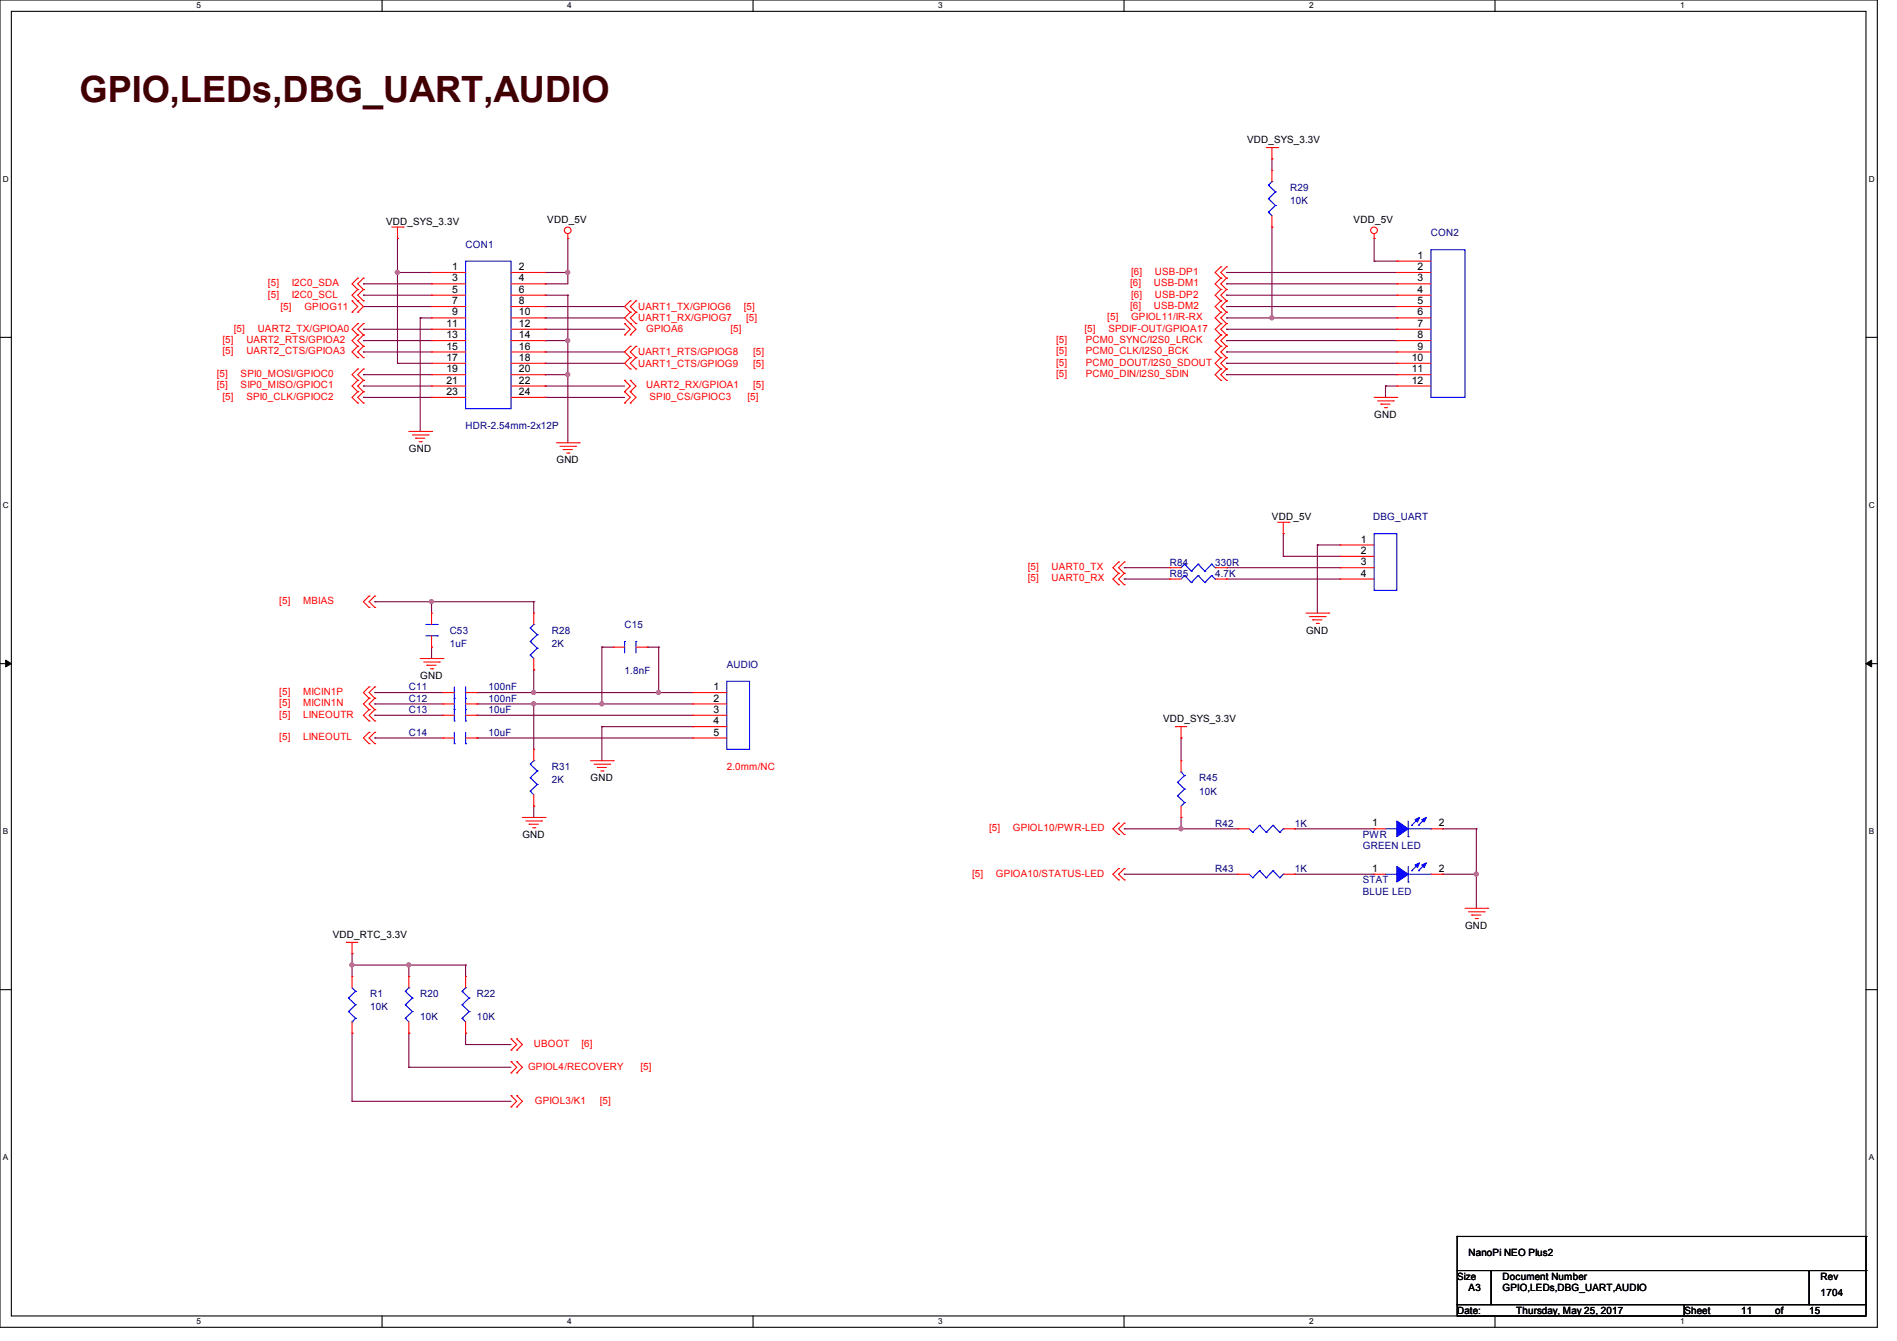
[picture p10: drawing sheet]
<svg xmlns="http://www.w3.org/2000/svg" width="297mm" height="210mm" viewBox="0 0 297 210" stroke-linecap="round" stroke-linejoin="round" font-family="sans-serif">
<path d="M0 0h293.9v207.9h-293.9zM1.8 1.8h290.3v204.3h-290.3z" fill="none" stroke="#000" stroke-width=".17"/>
<g fill="#fff">
<path d="M30.8 .2h.7v1.4h-.7z"/>
<path d="M30.8 206.2h.7v1.4h-.7z"/>
</g>
<path d="M59.8 0v1.8M59.8 206.1v1.8" fill="none" stroke="#000" stroke-width=".17"/>
<g fill="#fff">
<path d="M88.8 .2h.7v1.4h-.7z"/>
<path d="M88.8 206.2h.7v1.4h-.7z"/>
</g>
<path d="M117.9 0v1.8M117.9 206.1v1.8" fill="none" stroke="#000" stroke-width=".17"/>
<g fill="#fff">
<path d="M146.9 .2h.7v1.4h-.7z"/>
<path d="M146.9 206.2h.7v1.4h-.7z"/>
</g>
<path d="M176 0v1.8M176 206.1v1.8" fill="none" stroke="#000" stroke-width=".17"/>
<g fill="#fff">
<path d="M205 .2h.7v1.4h-.7z"/>
<path d="M205 206.2h.7v1.4h-.7z"/>
</g>
<path d="M234.1 0v1.8M234.1 206.1v1.8" fill="none" stroke="#000" stroke-width=".17"/>
<g fill="#fff">
<path d="M263.1 .2h.6v1.4h-.6z"/>
<path d="M263.1 206.2h.6v1.4h-.6z"/>
<path d="M.5 27.3h.9v1.4h-.9z"/>
<path d="M292.6 27.3h.9v1.4h-.9z"/>
<path d="M.5 78.4h.9v1.4h-.9z"/>
<path d="M292.6 78.4h.9v1.4h-.9z"/>
</g>
<path d="M0 52.8h1.8M292.1 52.8h1.8" fill="none" stroke="#000" stroke-width=".17"/>
<g fill="#fff">
<path d="M.5 129.5h.8v1.4h-.8z"/>
<path d="M292.6 129.5h.8v1.4h-.8z"/>
</g>
<path d="M0 103.9h1.8M292.1 103.9h1.8" fill="none" stroke="#000" stroke-width=".17"/>
<path d="M.9 103.4l.9 .5-.9 .5zM292.1 103.9l.9-.5v1z" fill="#000" stroke="#000" stroke-width=".16"/>
<g fill="#fff">
<path d="M.5 180.5h.8v1.4h-.8z"/>
<path d="M292.6 180.5h.8v1.4h-.8z"/>
</g>
<g fill="none" stroke="#000" stroke-width=".17">
<path d="M0 155h1.8M292.1 155h1.8M228.1 199h5.4v5.3h-5.4zM228.1 193.6h.1M228.1 193.6v5.4M228.1 193.6h64M233.5 199h49.8v5.3h-49.8zM283.3 199h8.8v5.3h-8.8zM292.1 193.6h.1M292.1 199h.1M292.1 193.6v5.4M228.1 204.3h35.6v1.8h-35.6z"/>
<path d="M263.7 204.3h28.4v1.8h-28.4z"/>
</g>
<g fill="none" stroke="#800040" stroke-width=".17">
<path d="M62.2 37.3h.1M62.2 37.3v19.6M88.9 37.3h.1M88.9 37.3v7.1h-3.6M199.1 35.6h.1M199.1 24.9h.1M199.1 24.9v1.8M199.1 35.6v14.2M215.1 37.3h.1M215.1 37.3v3.6M56.9 55.1h.1M56.9 53.3h.1"/>
<path d="M56.9 51.6h.1M56.9 48h.1M56.9 44.4h.1M56.9 46.2h.1M56.9 58.7h.1M56.9 48h10.7M56.9 46.2h10.7M56.9 44.4h10.7M56.9 51.6h10.7M56.9 53.3h10.7M56.9 55.1h10.7M56.9 58.7h10.7"/>
<path d="M62.2 42.7h.1M62.2 56.9h.1M62.2 42.7h5.4M62.2 56.9h5.4M65.8 49.8h.1M65.8 49.8h1.8M65.8 49.8v17.8M85.3 58.7h.1M85.3 55.1h.1M85.3 51.6h.1M85.3 56.9h.1M85.3 42.7h.1"/>
<path d="M85.3 44.4h.1M85.3 49.8h.1M85.3 48h.1M85.3 53.3h.1M85.3 46.2h.1M85.3 48h12.5M85.3 46.2h3.6M85.3 42.7h3.6M85.3 49.8h12.5M85.3 51.6h12.5M85.3 53.3h3.6M85.3 55.1h12.5"/>
<path d="M85.3 56.9h12.5M85.3 58.7h3.6M88.9 53.3h.1M88.9 42.7h.1M88.9 46.2h.1M88.9 58.7h.1M88.9 46.2v23.1M192 48h.1M192 46.2h.1M192 42.7h.1M192 44.4h.1M192 49.8h.1"/>
<path d="M192 51.6h.1M192 53.3h.1M192 55.1h.1M192 56.9h.1M192 58.7h.1M192 48h26.7M192 46.2h26.7M192 42.7h26.7M192 44.4h26.7M192 49.8h26.7M192 51.6h26.7M192 53.3h26.7"/>
<path d="M192 55.1h26.7M192 56.9h26.7M192 58.7h26.7M199.1 49.8h.1M215.1 40.9h.1M215.1 40.9h3.6M56.9 60.5h.1M56.9 62.2h.1M56.9 60.5h10.7M56.9 62.2h10.7M85.3 60.5h.1M85.3 62.2h.1"/>
<path d="M85.3 60.5h12.5M85.3 62.2h12.5M216.9 60.5h.1M216.9 60.5h1.8M216.9 60.5v1.7M58.7 94.2h.1M58.7 94.2h24.9M67.6 94.2h.1M67.6 94.2v1.8M83.6 94.2h.1M83.6 94.2v1.8M176 88.9h.1"/>
<path d="M176 90.7h.1M176 88.9h7.1M176 90.7h7.1M192 88.9h.1M192 90.7h.1M192 88.9h17.8M192 90.7h17.8M200.9 87.1h.1M200.9 83.6h.1M200.9 87.1h8.9M200.9 83.6v3.5M206.2 85.3h.1"/>
<path d="M206.2 85.3h3.6M206.2 85.3v10.7M58.7 110.2h.1M58.7 108.5h.1M58.7 115.6h.1M58.7 112h.1M58.7 108.5h10.6M58.7 110.2h10.6M58.7 115.6h10.6M58.7 112h10.6M67.6 101.3h.1M67.6 101.3v1.8"/>
<path d="M74.7 108.5h.1M74.7 110.2h.1M74.7 115.6h.1M74.7 112h.1M74.7 108.5h33.8M74.7 110.2h33.8M74.7 115.6h33.8M74.7 112h33.8M83.6 104.9h.1M83.6 108.5h.1M83.6 110.2h.1M83.6 104.9v3.6"/>
<path d="M83.6 110.2v7.1M94.2 110.2h.1M94.2 101.3h.1M94.2 113.8h.1M94.2 101.3h1.8M94.2 101.3v8.9M94.2 113.8v5.3M94.2 113.8h14.3M101.3 101.3h.1M101.3 101.3h1.8M103.1 108.5h.1M103.1 101.3h.1"/>
<path d="M103.1 101.3v7.2M184.9 115.6h.1M184.9 115.6v3.5M83.6 126.2h.1M83.6 126.2v1.8M176 129.8h.1M176 136.9h.1M176 129.8h17.8M176 136.9h17.8M184.9 128h.1M184.9 129.8h.1M184.9 128v1.8"/>
<path d="M202.7 136.9h.1M202.7 129.8h.1M202.7 129.8h12.4M202.7 136.9h12.4M225.8 129.8h.1M225.8 136.9h.1M225.8 129.8h5.3M225.8 136.9h5.3M231.1 136.9h.1M231.1 129.8h.1M231.1 129.8v12.4M55.1 151.1h.1"/>
<path d="M55.1 149.4h.1M55.1 149.4v3.5M55.1 151.1h17.8M64 151.1h.1M64 151.1v1.8M72.9 151.1h.1M72.9 151.1v1.8M55.1 172.5h.1M55.1 161.8h.1M55.1 172.5h24.9M55.1 161.8v10.7M64 161.8h.1"/>
<path d="M64 167.1h.1M64 161.8v5.3M64 167.1h16M72.9 161.8h.1M72.9 163.6h.1M72.9 161.8v1.8M72.9 163.6h7.1"/>
</g>
<g fill="#f0f" stroke="#f0f" stroke-width=".17">
<circle cx="184.9" cy="129.8" r=".32"/>
<circle cx="231.1" cy="136.9" r=".32"/>
<circle cx="64" cy="151.1" r=".32"/>
<circle cx="55.1" cy="151.1" r=".32"/>
<circle cx="199.1" cy="49.8" r=".32"/>
<circle cx="62.2" cy="42.7" r=".32"/>
<circle cx="88.9" cy="53.3" r=".32"/>
<circle cx="88.9" cy="58.7" r=".32"/>
<circle cx="88.9" cy="42.7" r=".32"/>
<circle cx="67.5" cy="94.2" r=".32"/>
<circle cx="103.1" cy="108.4" r=".32"/>
<circle cx="94.2" cy="110.2" r=".32"/>
<circle cx="83.5" cy="108.4" r=".32"/>
<circle cx="83.5" cy="110.2" r=".32"/>
</g>
<g fill="none" stroke="#f00" stroke-width=".17">
<path d="M61.3 35.6h1.8M62.2 37.3h.1M62.2 35.6v1.7M63.1 35.6h.1M88.9 37.3h.1M88.9 36.6v.7M198.2 23.1h1.8M199.1 24.9h.1M199.1 35.6h.1M199.1 26.7h.1M199.1 23.1v1.8M199.1 26.7v1.7"/>
<path d="M199.1 33.8v1.8M200 23.1h.1M215.1 37.3h.1M215.1 36.6v.7M55.1 48.9h.1M55.1 47.1h.1M55.1 47.1l.9 .9-.9 .9M56 47.1h.1M56 45.3h.1M56 43.6h.1M56 54.2h.1M56 52.5h.1"/>
<path d="M56 56h.1M56 50.7h.1M56 59.6h.1M56 57.8h.1M56 48.9h.1M56 45.3l-.9 .9 1.8 1.8-.9 .9M56 43.6l-.9 .8 .9 .9M56 52.5l-.9 .8 .9 .9M56 54.2l-.9 .9 .9 .9M56 50.7l-.9 .9 .9 .9M56 57.8l-.9 .9 .9 .9M56 59.6l-.9 .9 .9 .8"/>
<path d="M56.9 47.1h.1M56.9 45.3h.1M56.9 43.6h.1M56.9 54.2h.1M56.9 52.5h.1M56.9 56h.1M56.9 50.7h.1M56.9 59.6h.1M56.9 57.8h.1M56.9 45.3l-.9 .9 .9 .9M56.9 43.6l-.9 .8 .9 .9M56.9 52.5l-.9 .8 .9 .9"/>
<path d="M56.9 54.2l-.9 .9 .9 .9M56.9 50.7l-.9 .9 .9 .9M56.9 57.8l-.9 .9 .9 .9M56.9 59.6l-.9 .9 .9 .8M67.6 42.7h.1M67.6 44.4h.1M67.6 46.2h.1M67.6 48h.1M67.6 49.8h.1M67.6 51.6h.1M67.6 53.3h.1M67.6 55.1h.1"/>
<path d="M67.6 56.9h.1M67.6 58.7h.1M67.6 42.7h5.3M67.6 44.4h5.3M67.6 46.2h5.3M67.6 48h5.3M67.6 49.8h5.3M67.6 51.6h5.3M67.6 53.3h5.3M67.6 55.1h5.3M67.6 56.9h5.3M67.6 58.7h5.3"/>
<path d="M80 42.7h5.3M80 44.4h5.3M80 46.2h5.3M80 48h5.3M80 49.8h5.3M80 51.6h5.3M80 53.3h5.3M80 55.1h5.3M80 56.9h5.3M80 58.7h5.3M85.3 42.7h.1M85.3 44.4h.1"/>
<path d="M85.3 46.2h.1M85.3 48h.1M85.3 49.8h.1M85.3 51.6h.1M85.3 53.3h.1M85.3 55.1h.1M85.3 56.9h.1M85.3 58.7h.1M97.8 52.5h.1M97.8 50.7h.1M97.8 59.6h.1M97.8 50.7l.9 .9-.9 .9"/>
<path d="M97.8 59.6l.9 .9-.9 .8M98.7 52.5h.1M98.7 50.7h.1M98.7 59.6h.1M98.7 47.1h.1M98.7 48.9h.1M98.7 54.2h.1M98.7 56h.1M98.7 57.8h.1M98.7 50.7l.9 .9-.9 .9M98.7 59.6l.9 .9-.9 .8M98.7 47.1l-.9 .9 .9 .9"/>
<path d="M98.7 48.9l-.9 .9 .9 .9M98.7 54.2l-.9 .9 .9 .9M98.7 56l-.9 .9 .9 .9M99.6 48.9h.1M99.6 47.1h.1M99.6 50.7h.1M99.6 56h.1M99.6 54.2h.1M99.6 57.8h.1M99.6 47.1l-.9 .9 .9 .9M99.6 48.9l-.9 .9 .9 .9M99.6 54.2l-.9 .9 .9 .9"/>
<path d="M99.6 56l-.9 .9 .9 .9M191.1 50.7h.1M191.1 48.9h.1M191.1 52.5h.1M191.1 41.8h.1M191.1 43.6h.1M191.1 45.3h.1M191.1 47.1h.1M191.1 54.2h.1M191.1 56h.1M191.1 57.8h.1M191.1 59.6h.1"/>
<path d="M191.1 57.8l-.9 .9 .9 .9M191.1 48.9l-.9 .9 .9 .9M191.1 50.7l-.9 .9 .9 .9M191.1 41.8l-.9 .9 .9 .9M191.1 43.6l-.9 .8 .9 .9M191.1 47.1l-.9 .9 .9 .9M191.1 45.3l-.9 .9 .9 .9M191.1 52.5l-.9 .8 .9 .9M191.1 54.2l-.9 .9 .9 .9M191.1 56l-.9 .9 .9 .9M192 50.7h.1M192 48.9h.1"/>
<path d="M192 52.5h.1M192 41.8h.1M192 43.6h.1M192 45.3h.1M192 47.1h.1M192 54.2h.1M192 56h.1M192 57.8h.1M192 59.6h.1M192 56l-.9 .9 .9 .9M192 48.9l-.9 .9 .9 .9M192 50.7l-.9 .9 .9 .9"/>
<path d="M192 41.8l-.9 .9 .9 .9M192 43.6l-.9 .8 .9 .9M192 47.1l-.9 .9 .9 .9M192 45.3l-.9 .9 .9 .9M192 52.5l-.9 .8 .9 .9M192 54.2l-.9 .9 .9 .9M192 57.8l-.9 .9 .9 .9M218.7 40.9h.1M218.7 42.7h.1M218.7 44.4h.1M218.7 46.2h.1M218.7 48h.1"/>
<path d="M218.7 49.8h.1M218.7 51.6h.1M218.7 53.3h.1M218.7 55.1h.1M218.7 56.9h.1M218.7 58.7h.1M218.7 40.9h5.3M218.7 42.7h5.3M218.7 44.4h5.3M218.7 46.2h5.3M218.7 48h5.3M218.7 49.8h5.3"/>
<path d="M218.7 51.6h5.3M218.7 53.3h5.3M218.7 55.1h5.3M218.7 56.9h5.3M218.7 58.7h5.3M56 61.3h.1M56 63.1h.1M56 61.3l-.9 .9 .9 .9M56.9 61.3h.1M56.9 63.1h.1M56.9 61.3l-.9 .9 .9 .9M64 67.6h3.6"/>
<path d="M64.6 68.1h2.4M65.1 68.6h.1M65.1 68.6h1.4M65.6 69.2h.4M66 69.2h.1M67 68.1h.1M67.6 67.6h.1M67.6 60.5h.1M67.6 62.2h.1M67.6 62.2h5.3M67.6 60.5h5.3M80 62.2h5.3"/>
<path d="M80 60.5h5.3M85.3 60.5h.1M85.3 62.2h.1M87.1 69.3h3.6M87.7 69.9h2.4M88.2 70.4h.1M88.2 70.4h1.4M88.7 71h.4M89.1 71h.1M90.1 69.9h.1M90.7 69.3h.1M97.8 61.3h.1"/>
<path d="M97.8 63.1h.1M97.8 61.3l.9 .9-.9 .9M98.7 61.3h.1M98.7 63.1h.1M98.7 61.3l.9 .9-.9 .9M215.1 62.2h3.6M215.7 62.8h2.4M216.2 63.3h.1M216.2 63.3h1.4M216.7 63.8h.4M217.1 63.8h.1M218.1 62.8h.1"/>
<path d="M218.7 62.2h.1M218.7 60.5h.1M218.7 60.5h5.3M57.8 95.1h.1M57.8 93.3h.1M57.8 93.3l-.9 .9 .9 .9M58.7 95.1h.1M58.7 93.3h.1M58.7 93.3l-.9 .9 .9 .9M67.6 96h.1M67.6 96v1.8M67.6 99.6v1.7"/>
<path d="M83.6 96h.1M83.6 96v1.8M175.1 91.6h.1M175.1 89.8h.1M175.1 88h.1M175.1 89.8l-.9 .9 .9 .9M175.1 88l-.9 .9 .9 .9M176 91.6h.1M176 89.8h.1M176 88h.1M176 89.8l-.9 .9 .9 .9M176 88l-.9 .9 .9 .9"/>
<path d="M183.1 88.9h.1M183.1 90.7h.1M183.1 88.9h1.8M183.1 90.7h1.8M190.2 88.9h1.8M190.2 90.7h1.8M192 88.9h.1M192 90.7h.1M200 81.8h1.8M200.9 83.6h.1M200.9 81.8v1.8M201.8 81.8h.1"/>
<path d="M204.5 96h3.5M205 96.6h2.5M205.5 97.1h.1M205.5 97.1h1.5M206.1 97.6h.3M206.4 97.6h.1M207.5 96.6h.1M208 96h.1M209.8 85.3h.1M209.8 87.1h.1M209.8 88.9h.1M209.8 90.7h.1"/>
<path d="M209.8 88.9h5.3M209.8 85.3h5.3M209.8 87.1h5.3M209.8 90.7h5.3M57.8 109.3h.1M57.8 107.6h.1M57.8 111.1h.1M57.8 116.5h.1M57.8 114.7h.1M57.8 112.9h.1M57.8 107.6l-.9 .9 .9 .8M57.8 109.3l-.9 .9 .9 .9"/>
<path d="M57.8 114.7l-.9 .9 .9 .9M57.8 111.1l-.9 .9 .9 .9M58.7 109.3h.1M58.7 107.6h.1M58.7 111.1h.1M58.7 116.5h.1M58.7 114.7h.1M58.7 112.9h.1M58.7 107.6l-.9 .9 .9 .8M58.7 109.3l-.9 .9 .9 .9M58.7 114.7l-.9 .9 .9 .9M58.7 111.1l-.9 .9 .9 .9"/>
<path d="M65.8 103.1h3.5M66.3 103.7h2.5M66.8 104.2h.1M66.8 104.2h1.5M67.4 104.7h.3M67.6 101.3h.1M67.7 104.7h.1M68.8 103.7h.1M69.3 103.1h.1M69.3 108.5h.1M69.3 112h.1M69.3 110.2h.1"/>
<path d="M69.3 115.6h.1M69.3 108.5h1.8M69.3 110.2h1.8M69.3 112h1.8M69.3 115.6h1.8M72.9 108.5h1.8M72.9 110.2h1.8M72.9 112h1.8M72.9 115.6h1.8M74.7 108.5h.1M74.7 112h.1M74.7 110.2h.1"/>
<path d="M74.7 115.6h.1M83.6 117.3h.1M83.6 104.9h.1M83.6 103.1v1.8M83.6 117.3v1.8M92.5 119.1h3.5M93 119.7h2.5M95.5 119.7h.1M96 119.1h.1M96 101.3h.1M96 101.3h1.8M99.6 101.3h1.7"/>
<path d="M101.3 101.3h.1M108.5 108.5h.1M108.5 110.2h.1M108.5 112h.1M108.5 113.8h.1M108.5 115.6h.1M108.5 113.8h5.3M108.5 108.5h5.3M108.5 110.2h5.3M108.5 112h5.3M108.5 115.6h5.3M184 113.8h.1"/>
<path d="M184 113.8h1.8M184.9 115.6h.1M184.9 119.1h.1M184.9 113.8v1.8M184.9 119.1v1.8M81.8 128h3.5M82.3 128.6h2.5M82.8 129.1h.1M82.8 129.1h1.5M83.4 129.6h.3M83.6 126.2h.1M83.6 124.5v1.7"/>
<path d="M83.7 129.6h.1M84.8 128.6h.1M85.3 128h.1M93.5 120.2h.1M93.5 120.2h1.5M94.1 120.7h.3M94.4 120.7h.1M175.1 130.7h.1M175.1 128.9h.1M175.1 137.8h.1M175.1 136h.1M175.1 128.9l-.9 .9 .9 .9"/>
<path d="M175.1 136l-.9 .9 .9 .9M176 130.7h.1M176 128.9h.1M176 137.8h.1M176 136h.1M176 128.9l-.9 .9 .9 .9M176 136l-.9 .9 .9 .9M184.9 128h.1M184.9 126.2v1.8M193.8 129.8h.1M193.8 136.9h.1M193.8 129.8h1.8"/>
<path d="M193.8 136.9h1.8M200.9 129.8h1.8M200.9 136.9h1.8M202.7 129.8h.1M202.7 136.9h.1M215.1 129.8h.1M215.1 136.9h.1M215.1 129.8h1.8M215.1 136.9h1.8M224 129.8h1.8M224 136.9h1.8M225.8 129.8h.1"/>
<path d="M225.8 136.9h.1M54.2 147.6h.1M54.2 147.6h1.8M55.1 149.4h.1M55.1 152.9h.1M55.1 147.6v1.8M55.1 152.9v1.8M64 152.9h.1M64 152.9v1.8M72.9 152.9h.1M72.9 152.9v1.8M229.4 142.2h3.5"/>
<path d="M229.9 142.8h2.5M230.4 143.3h.1M230.4 143.3h1.5M231 143.8h.3M231.3 143.8h.1M232.4 142.8h.1M232.9 142.2h.1M55.1 161.8h.1M55.1 160v1.8M64 161.8h.1M64 160v1.8M72.9 161.8h.1"/>
<path d="M72.9 160v1.8M80 168h.1M80 166.2h.1M80 164.5h.1M80 162.7h.1M80 171.6h.1M80 173.4h.1M80 166.2l.9 .9-.9 .9M80 162.7l.9 .9-.9 .9M80 171.6l.9 .9-.9 .9M80.9 168h.1M80.9 166.2h.1"/>
<path d="M80.9 164.5h.1M80.9 162.7h.1M80.9 171.6h.1M80.9 173.4h.1M80.9 166.2l.9 .9-.9 .9M80.9 162.7l.9 .9-.9 .9M80.9 171.6l.9 .9-.9 .9"/>
<circle cx="88.9" cy="36.1" r=".52"/>
<circle cx="215.1" cy="36.1" r=".52"/>
</g>
<g fill="none" stroke="#00f" stroke-width=".17">
<path d="M198.6 33.2h.1M198.6 31.1h.1M198.6 29h.1M198.6 33.2l.5 .6M198.6 31.1l1.1 1.1M198.6 29l1.1 1.1M199.1 28.4h.1M199.1 28.4l-.5 .6M199.7 32.2h.1M199.7 30.1h.1M199.7 32.2l-1.1 1M199.7 30.1l-1.1 1"/>
<path d="M224 39.1h5.4v23.1h-5.4zM72.9 40.9h7.1v23.1h-7.1zM66.7 97.8h1.8M66.7 99.6h1.8M68.5 97.8h.1M68.5 99.6h.1M83 98.3h.1M83 98.3l1.1 1.1M83.6 97.8h.1M83.6 97.8l-.6 .5M84.1 99.4h.1M84.1 99.4l-1.1 1.1"/>
<path d="M185.5 88.3h.1M185.5 90.1h.1M185.5 88.3l-.6 .6M185.5 88.3l1 1.2M185.5 90.1l-.6 .6M185.5 90.1l1 1.1M186.5 89.5h.1M186.5 91.2h.1M187.6 88.3h.1M187.6 90.1h.1M187.6 88.3l-1.1 1.2M187.6 88.3l1 1.2"/>
<path d="M187.6 90.1l-1.1 1.1M187.6 90.1l1 1.1M188.6 89.5h.1M188.6 91.2h.1M189.7 88.3h.1M189.7 90.1h.1M189.7 88.3l-1.1 1.2M189.7 88.3l.5 .6M189.7 90.1l-1.1 1.1M189.7 90.1l.5 .6M190.2 88.9h.1M190.2 90.7h.1"/>
<path d="M215.1 83.6h3.6v8.9h-3.6zM71.1 109.3h.1M71.1 112.9h.1M71.1 111.1h.1M71.1 116.5h.1M71.1 107.6v5.3M71.1 114.7v1.8M72.9 109.3h.1M72.9 112.9h.1M72.9 111.1h.1M72.9 116.5h.1M72.9 107.6v5.3"/>
<path d="M72.9 114.7v1.8M83 119.7h.1M83 102.6h.1M83 100.5h.1M83 119.7l1.1 1M83 102.6l.6 .5M83 100.5l1.1 1M83.6 119.1h.1M83.6 119.1l-.6 .6M84.1 101.5h.1M84.1 101.5l-1.1 1.1M97.8 100.5h.1"/>
<path d="M97.8 100.5v1.7M99.6 100.5h.1M99.6 100.5v1.7M113.8 106.7h3.5v10.6h-3.5zM83 123.9h.1M83 121.8h.1M83 123.9l.6 .6M83 121.8l1.1 1.1M84.1 122.9h.1M84.1 120.7h.1M84.1 122.9l-1.1 1M84.1 120.7l-1.1 1.1"/>
<path d="M184.4 124.6h.1M184.4 122.5h.1M184.4 124.6l1.1 1.1M184.4 122.5l1.1 1.1M184.9 120.9h.1M184.9 120.9l.6 .6M185.5 125.7h.1M185.5 123.6h.1M185.5 121.5h.1M185.5 125.7l-.6 .5M185.5 123.6l-1.1 1M185.5 121.5l-1.1 1"/>
<path d="M195.6 129.8l.5 .5M195.6 136.9l.5 .6M196.1 130.3h.1M196.1 137.5h.1M197.2 129.2h.1M197.2 136.4h.1M197.2 129.2l-1.1 1.1M197.2 129.2l1 1.1M197.2 136.4l-1.1 1.1M197.2 136.4l1 1.1M198.2 130.3h.1M198.2 137.5h.1"/>
<path d="M199.3 129.2h.1M199.3 136.4h.1M199.3 129.2l-1.1 1.1M199.3 129.2l1.1 1.1M199.3 136.4l-1.1 1.1M199.3 136.4l1.1 1.1M200.4 130.3h.1M200.4 137.5h.1M200.9 129.8h.1M200.9 136.9h.1M200.9 129.8l-.5 .5M200.9 136.9l-.5 .6"/>
<path d="M216.9 129.8h1.8M216.9 136.9h1.8M218.7 129.8h.1M218.7 136.9h.1M220.5 131h.1M220.5 138.1h.1M220.5 128.6v2.4M220.5 135.7v2.4M220.5 129.8h3.5M220.5 136.9h3.5M221 129.2h.1M221 136.4h.1"/>
<path d="M222.1 129.2h.1M222.1 136.4h.1M222.1 128.2l-1.1 1M222.1 135.3l-1.1 1.1M223.1 128.2l-1 1M223.1 135.3l-1 1.1M224 129.8h.1M224 136.9h.1M54.6 156.3h.1M54.6 158.4h.1M54.6 156.3l1.1 1.1M54.6 158.4l1.1 1.1"/>
<path d="M55.1 154.7l.6 .5M55.7 155.2h.1M55.7 157.4h.1M55.7 159.5h.1M55.7 155.2l-1.1 1.1M55.7 157.4l-1.1 1M55.7 159.5l-.6 .5M63.5 159.5h.1M63.5 157.4h.1M63.5 155.2h.1M63.5 159.5l.5 .5M63.5 157.4l1.1 1"/>
<path d="M63.5 155.2l1.1 1.1M64 154.7h.1M64 154.7l-.5 .5M64.6 158.4h.1M64.6 156.3h.1M64.6 158.4l-1.1 1.1M64.6 156.3l-1.1 1.1M72.3 159.5h.1M72.3 157.4h.1M72.3 155.2h.1M72.3 159.5l.6 .5M72.3 157.4l1.1 1"/>
<path d="M72.3 155.2l1.1 1.1M72.9 154.7h.1M72.9 154.7l-.6 .5M73.4 158.4h.1M73.4 156.3h.1M73.4 158.4l-1.1 1.1M73.4 156.3l-1.1 1.1M55.1 160h.1"/>
</g>
<g fill="#00f" stroke="#00f" stroke-width=".17">
<path d="M218.7 128.6l1.8 1.2-1.8 1.2z" fill-rule="evenodd"/>
<path d="M222.6 128.4l.7-.4-.3 .7z" fill-rule="evenodd"/>
<path d="M221.5 128.4l.7-.4-.3 .7z" fill-rule="evenodd"/>
<path d="M218.7 135.7l1.8 1.2-1.8 1.2z" fill-rule="evenodd"/>
<path d="M222.6 135.5l.7-.4-.3 .7z" fill-rule="evenodd"/>
<path d="M221.5 135.5l.7-.4-.3 .7z" fill-rule="evenodd"/>
</g>
<text font-size="5.7" fill="#400000" x="12.4" y="16">GPIO,LEDs,DBG_UART,AUDIO</text>
<g font-size="1.6">
<text x="195.3" y="22.4">VDD_SYS_3.3V</text>
<text x="60.5" y="35.2">VDD_SYS_3.3V</text>
<text x="85.7" y="34.9">VDD_5V</text>
<text x="211.9" y="34.9">VDD_5V</text>
<text x="221.9" y="40.5">1</text>
<text x="70.8" y="42.3">1</text>
<text x="70.8" y="44.1">3</text>
<text x="70.8" y="45.8">5</text>
<text x="70.8" y="47.6">7</text>
<text x="81.2" y="42.3">2</text>
<text x="81.2" y="44.1">4</text>
<text x="81.2" y="45.8">6</text>
<text x="81.2" y="47.6">8</text>
<text x="221.9" y="42.3">2</text>
<text x="221.9" y="44.1">3</text>
<text x="221.9" y="45.8">4</text>
<text x="221.9" y="47.6">5</text>
<text x="69.9" y="51.2">11</text>
<text x="69.9" y="53">13</text>
<text x="70.8" y="49.4">9</text>
<text x="81.2" y="49.4">10</text>
<text x="81.2" y="51.2">12</text>
<text x="81.2" y="53">14</text>
<text x="221.9" y="49.4">6</text>
<text x="221.9" y="51.2">7</text>
<text x="221.9" y="53">8</text>
<text x="69.9" y="54.7">15</text>
<text x="69.9" y="56.5">17</text>
<text x="69.9" y="58.3">19</text>
<text x="81.2" y="54.7">16</text>
<text x="81.2" y="56.5">18</text>
<text x="81.2" y="58.3">20</text>
<text x="221" y="56.5">10</text>
<text x="221" y="58.3">11</text>
<text x="221.9" y="54.7">9</text>
<text x="69.9" y="60.1">21</text>
<text x="69.9" y="61.8">23</text>
<text x="81.2" y="60.1">22</text>
<text x="81.2" y="61.8">24</text>
<text x="215.2" y="65.4">GND</text>
<text x="221" y="60.1">12</text>
<text x="64" y="70.8">GND</text>
<text x="87.1" y="72.6">GND</text>
<text x="199.1" y="81.4">VDD_5V</text>
<text x="213" y="85">1</text>
<text x="213" y="86.7">2</text>
<text x="213" y="88.5">3</text>
<text x="213" y="90.3">4</text>
<text x="204.5" y="99.2">GND</text>
<text x="65.8" y="106.3">GND</text>
<text x="111.7" y="108.1">1</text>
<text x="111.7" y="109.9">2</text>
<text x="111.7" y="111.6">3</text>
<text x="111.7" y="113.4">4</text>
<text x="182.1" y="113.1">VDD_SYS_3.3V</text>
<text x="111.7" y="115.2">5</text>
<text x="92.5" y="122.3">GND</text>
<text x="81.8" y="131.2">GND</text>
<text x="214.8" y="129.4">1</text>
<text x="225.3" y="129.4">2</text>
<text x="214.8" y="136.5">1</text>
<text x="225.3" y="136.5">2</text>
<text x="52.1" y="146.9">VDD_RTC_3.3V</text>
<text x="229.4" y="145.5">GND</text>
<text x="229.9" y="196.7">NanoPi NEO Plus2</text>
<text x="228.1" y="200.4">Size</text>
<text x="229.9" y="202.2">A3</text>
<text x="235.3" y="200.4">Document Number</text>
<text x="235.3" y="202.2">GPIO,LEDs,DBG_UART,AUDIO</text>
<text x="285" y="200.4">Rev</text>
<text x="285" y="202.9">1704</text>
<text x="228.1" y="205.7">Date:</text>
<text x="237.4" y="205.7">Thursday, May 25, 2017</text>
<text x="263.7" y="205.7">Sheet</text>
<text x="272.6" y="205.7">11</text>
<text x="277.9" y="205.7">of</text>
<text x="283.3" y="205.7">15</text>
</g>
<g font-size="1.6" fill="#000080">
<text x="202" y="29.9">R29</text>
<text x="202" y="32">10K</text>
<text x="72.9" y="38.8">CON1</text>
<text x="224" y="37">CON2</text>
<text x="72.9" y="67.2">HDR-2.54mm-2x12P</text>
<text x="215" y="81.4">DBG_UART</text>
<text x="183.1" y="88.6">R84</text>
<text x="190.3" y="88.6">330R</text>
<text x="183.1" y="90.3">R85</text>
<text x="190.3" y="90.3">4.7K</text>
<text x="70.4" y="99.2">C53</text>
<text x="70.4" y="101.3">1uF</text>
<text x="86.4" y="99.2">R28</text>
<text x="86.4" y="101.3">2K</text>
<text x="97.8" y="98.3">C15</text>
<text x="97.8" y="105.6">1.8nF</text>
<text x="113.8" y="104.6">AUDIO</text>
<text x="64" y="108.1">C11</text>
<text x="64" y="111.7">C13</text>
<text x="64" y="109.9">C12</text>
<text x="76.5" y="108.1">100nF</text>
<text x="76.5" y="111.7">10uF</text>
<text x="76.5" y="109.9">100nF</text>
<text x="64" y="115.2">C14</text>
<text x="76.5" y="115.2">10uF</text>
<text x="86.4" y="120.6">R31</text>
<text x="86.4" y="122.7">2K</text>
<text x="187.8" y="122.3">R45</text>
<text x="187.8" y="124.5">10K</text>
<text x="190.3" y="129.5">R42</text>
<text x="202.7" y="129.5">1K</text>
<text x="213.4" y="131.2">PWR</text>
<text x="190.3" y="136.6">R43</text>
<text x="202.7" y="136.6">1K</text>
<text x="213.4" y="133">GREEN LED</text>
<text x="213.4" y="138.3">STAT</text>
<text x="213.4" y="140.1">BLUE LED</text>
<text x="58" y="156.1">R1</text>
<text x="58" y="158.2">10K</text>
<text x="65.8" y="156.1">R20</text>
<text x="65.8" y="159.7">10K</text>
<text x="74.7" y="156.1">R22</text>
<text x="74.7" y="159.7">10K</text>
</g>
<g font-size="1.6" fill="#f00">
<text x="42" y="46.6">[5]</text>
<text x="42" y="44.8">[5]</text>
<text x="45.7" y="46.6">I2C0_SCL</text>
<text x="45.7" y="44.8">I2C0_SDA</text>
<text x="176.9" y="44.8">[6]</text>
<text x="177.1" y="43.1">[6]</text>
<text x="177.1" y="46.6">[6]</text>
<text x="180.6" y="44.8">USB-DM1</text>
<text x="180.8" y="43.1">USB-DP1</text>
<text x="180.8" y="46.6">USB-DP2</text>
<text x="34.8" y="53.7">[5]</text>
<text x="36.6" y="51.9">[5]</text>
<text x="38.6" y="53.7">UART2_RTS/GPIOA2</text>
<text x="40.3" y="51.9">UART2_TX/GPIOA0</text>
<text x="43.9" y="48.6">[5]</text>
<text x="47.7" y="48.6">GPIOG11</text>
<text x="99.9" y="48.6">UART1_TX/GPIOG6</text>
<text x="99.9" y="50.3">UART1_RX/GPIOG7</text>
<text x="101.2" y="51.9">GPIOA6</text>
<text x="114.3" y="51.9">[5]</text>
<text x="116.5" y="48.6">[5]</text>
<text x="116.8" y="50.3">[5]</text>
<text x="165.4" y="53.7">[5]</text>
<text x="169.8" y="51.9">[5]</text>
<text x="170" y="53.7">PCM0_SYNC/I2S0_LRCK</text>
<text x="173.4" y="50.2">[5]</text>
<text x="173.5" y="51.9">SPDIF-OUT/GPIOA17</text>
<text x="176.9" y="48.4">[6]</text>
<text x="177.1" y="50.2">GPIOL11/IR-RX</text>
<text x="180.6" y="48.4">USB-DM2</text>
<text x="34" y="59.1">[5]</text>
<text x="34.8" y="55.5">[5]</text>
<text x="37.7" y="59.1">SPI0_MOSI/GPIOC0</text>
<text x="38.6" y="55.5">UART2_CTS/GPIOA3</text>
<text x="99.9" y="55.7">UART1_RTS/GPIOG8</text>
<text x="99.9" y="57.4">UART1_CTS/GPIOG9</text>
<text x="117.9" y="55.7">[5]</text>
<text x="117.9" y="57.4">[5]</text>
<text x="165.4" y="55.5">[5]</text>
<text x="165.4" y="57.3">[5]</text>
<text x="165.4" y="59.1">[5]</text>
<text x="170" y="55.5">PCM0_CLK/I2S0_BCK</text>
<text x="170" y="57.3">PCM0_DOUT/I2S0_SDOUT</text>
<text x="170" y="59.1">PCM0_DIN/I2S0_SDIN</text>
<text x="34" y="60.8">[5]</text>
<text x="34.8" y="62.6">[5]</text>
<text x="37.7" y="60.8">SIP0_MISO/GPIOC1</text>
<text x="38.6" y="62.6">SPI0_CLK/GPIOC2</text>
<text x="101.2" y="60.8">UART2_RX/GPIOA1</text>
<text x="101.7" y="62.6">SPI0_CS/GPIOC3</text>
<text x="117" y="62.6">[5]</text>
<text x="117.9" y="60.8">[5]</text>
<text x="160.9" y="89.3">[5]</text>
<text x="164.6" y="89.3">UART0_TX</text>
<text x="43.7" y="94.6">[5]</text>
<text x="47.5" y="94.6">MBIAS</text>
<text x="160.9" y="91.1">[5]</text>
<text x="164.6" y="91.1">UART0_RX</text>
<text x="43.7" y="108.8">[5]</text>
<text x="43.7" y="110.6">[5]</text>
<text x="43.7" y="112.4">[5]</text>
<text x="47.5" y="108.8">MICIN1P</text>
<text x="47.5" y="110.6">MICIN1N</text>
<text x="47.5" y="112.4">LINEOUTR</text>
<text x="43.7" y="116">[5]</text>
<text x="47.5" y="116">LINEOUTL</text>
<text x="113.8" y="120.6">2.0mm/NC</text>
<text x="154.9" y="130.2">[5]</text>
<text x="158.6" y="130.2">GPIOL10/PWR-LED</text>
<text x="152.2" y="137.3">[5]</text>
<text x="155.9" y="137.3">GPIOA10/STATUS-LED</text>
<text x="82.7" y="167.5">GPIOL4/RECOVERY</text>
<text x="83.6" y="164">UBOOT</text>
<text x="91" y="164">[6]</text>
<text x="100.3" y="167.5">[5]</text>
<text x="83.7" y="172.8">GPIOL3/K1</text>
<text x="93.9" y="172.8">[5]</text>
</g>
<g font-size="1.3">
<text x="30.8" y="1.3">5</text>
<text x="88.8" y="1.3">4</text>
<text x="146.9" y="1.3">3</text>
<text x="205" y="1.3">2</text>
<text x="263.1" y="1.3">1</text>
<text x=".5" y="28.4">D</text>
<text x="292.6" y="28.4">D</text>
<text x=".5" y="79.5">C</text>
<text x="292.6" y="79.5">C</text>
<text x=".5" y="130.6">B</text>
<text x="292.6" y="130.6">B</text>
<text x=".5" y="181.7">A</text>
<text x="292.6" y="181.7">A</text>
<text x="30.8" y="207.4">5</text>
<text x="88.8" y="207.4">4</text>
<text x="146.9" y="207.4">3</text>
<text x="205" y="207.4">2</text>
<text x="263.1" y="207.4">1</text>
</g>
</svg>
